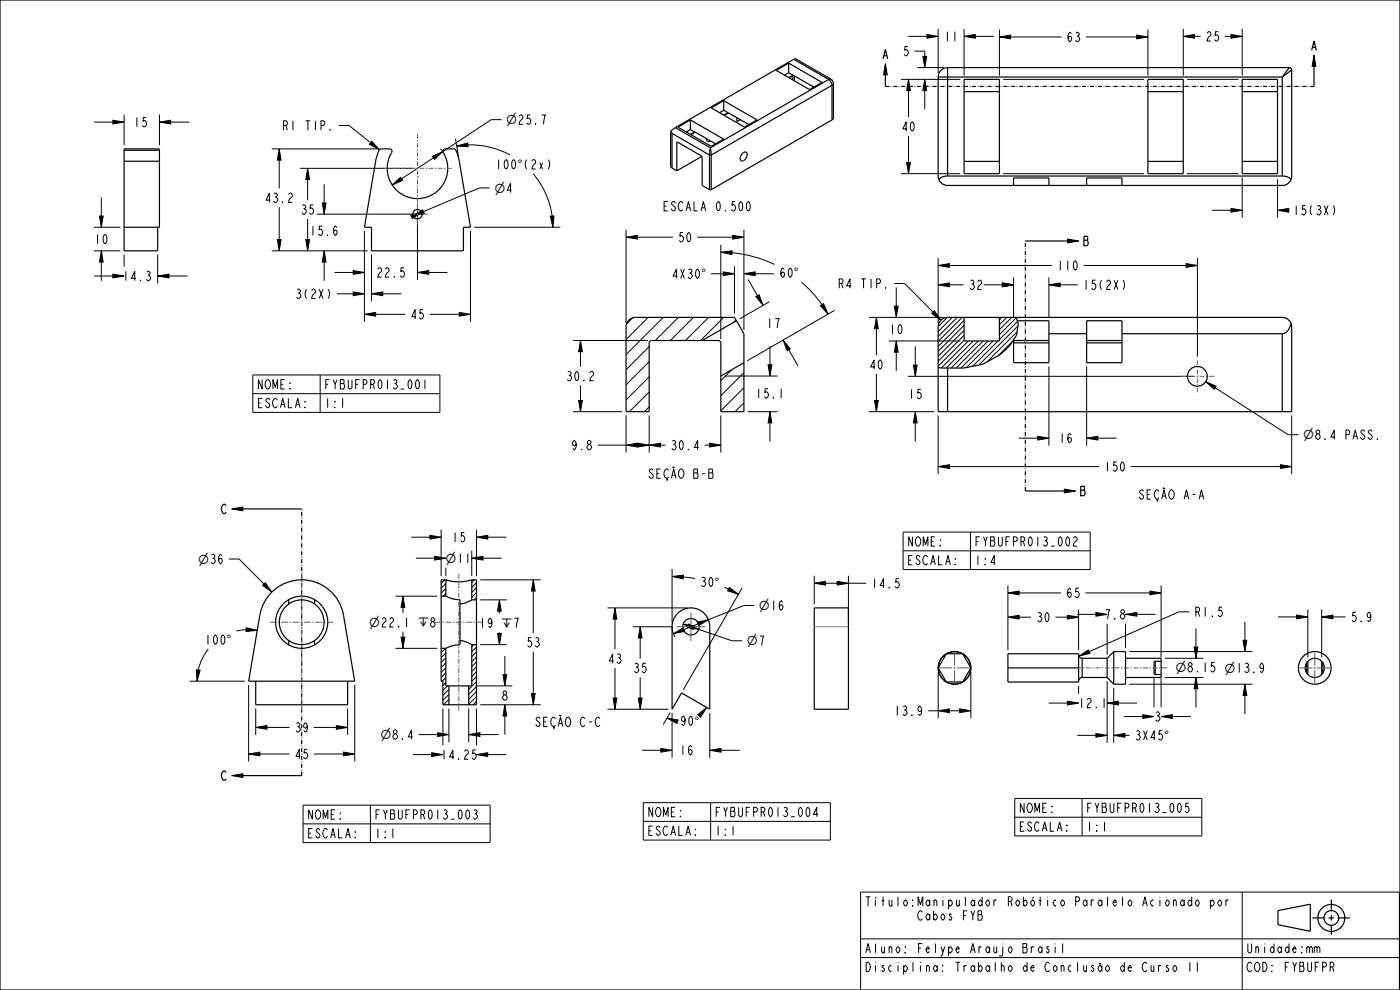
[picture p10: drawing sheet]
<svg xmlns="http://www.w3.org/2000/svg" width="594mm" height="420mm" viewBox="0 0 594 420" stroke-linecap="round" stroke-linejoin="round" font-family="sans-serif">
<g fill="none" stroke="#000" stroke-width=".42">
<path d="M385.3 15.4h8M393.3 14.6l4.7 .8-4.7 .8zM398 12.3v18.8M409 15.4l4.8-.8v1.6zM409 12.3v19.8M413.8 15.4h7.9M424 15.7l4.8-.8v1.6zM424 12.5v19.6M428.8 15.7h21.6M460.7 15.7h21.6M482.3 14.9l4.7 .8-4.7 .8zM487 12.5v19.6"/>
<path d="M502 15.4l4.8-.8v1.6zM502 12.3v19.8M506.8 15.4h2.6M519.7 15.4h2.6M522.3 14.6l4.7 .8-4.7 .8zM527 12.3v19.8M375.7 27l.7 4.7h-1.5zM382.3 33.7h25.2M385.5 33.7l.8 4.7h-1.6zM385.5 38.4v11.3M388 21.7h4.4v2.2M389.2 28.7h11.3"/>
<path d="M391.6 23.9h1.6l-.8 4.8zM392.4 33.7l.8 4.7h-1.6zM392.4 38.4v8M425.6 33.7h59.9M503.6 33.7h21.9M557.5 23.4l.8 4.7h-1.6zM39.9 51.8h8M47.9 51l4.7 .8-4.7 .8zM52.6 48.6v13M67.6 51.8l4.8-.8v1.6zM67.6 48.6v13M72.4 51.8h7.9"/>
<path d="M143.7 53.2h4.4l9.2 7.4M157.7 59.9l3.3 3.6-4.2-2.3zM193.2 58.8l1.4 8M212.8 50.8h-4.4l-20.5 13.5M385.5 57.6v11.3M115.3 63.2h44.9M118.5 63.2l.8 4.7h-1.6zM118.5 67.9v12M127.4 71.4h48.1M130.5 71.4l.8 4.8h-1.6zM130.5 76.2v8.7M137.5 78.2v7.9"/>
<path d="M166.4 78.5l3.5-3.3 .9 1.3zM183.4 66.3l4.5-2-3.6 3.3zM183.9 67l-13.5 8.9M186.9 63.1l1.2 1.6M193.8 61.9l4.6-1.2 .2 1.6zM198.5 61.5a35 35 0 0 1 17.9 4.2M207.8 79.7h-4.4l-23.7 10.1M226.2 73.7a35 35 0 0 1 8.1 18M382.3 73.7h25.2M384.7 68.9h1.6l-.8 4.8zM425.6 73.7h59.9M503.6 73.7h21.9"/>
<path d="M527 75.3v17.1M542 76v16.4M39.8 96.4h11.3M42.2 91.6h1.6l-.8 4.8zM43 83.7v7.9M118.5 87.9v13.7M130.5 92.9v8.7M134.4 90.9h41.1M136.7 86.1h1.6l-.8 4.8zM154.6 98v38.5M174.3 91.2l4.7-1.1-4.1 2.6zM175.1 90.9l.4 1.2 .7 .5"/>
<path d="M175.3 91.6l4.1-2.5 .6 1.4zM177.1 87.5v31.3M199.6 98v38.5M201.2 96.4h36.6M217 80.7h-1.8l1.4-3v4M233.5 91.7l1.6-.1-.5 4.8zM265.6 97.5v39.6M310.9 99.8l4.7 .8-4.7 .8zM315.6 97.5v42.5M514.3 89.2h8M522.3 88.4l4.7 .8-4.7 .8zM542 89.2l4.8-.8v1.6z"/>
<path d="M39.8 106.4h11.3M39.9 117.1h8M43 106.4l.8 4.8h-1.6zM43 111.2v7.9M47.9 116.3l4.7 .8-4.7 .8zM52.6 108v5.1M66.9 117.1l4.8-.8v1.6zM66.9 108v12.3M71.7 117.1h7.9M115.3 106.4h40.7M117.7 101.6h1.6l-.8 4.8zM129.7 101.6h1.6l-.8 4.8z"/>
<path d="M137.5 106.4l.8 4.8h-1.6zM137.5 111.2v7.9M141.9 115.6h8M149.9 114.8l4.7 .8-4.7 .8zM157.6 108v19.8M177.1 115.6l4.8-.8v1.6zM181.9 115.6h7.9M265.6 100.6l4.8-.8v1.6zM270.4 100.6h15.1M295.8 100.6h15.1M301.7 116.1h5.2M305.8 107l4.8-.6v1.6z"/>
<path d="M305.8 103.8v40.1M306.9 115.4l4.7 .7-4.7 .8zM310.6 107.2l9.2 1.7 8.7 3.3M311.6 113v20.1M315.6 116.1l4.8-.7v1.5zM317.4 118.5l4 6.9M320.4 116.1h7.9M340.1 119.7l4.2 4.1 4.5 5.5M398 112.6l4.8-.8v1.6zM398 109.5v27.6M402.8 112.6h43.5M430 117.7v16.8"/>
<path d="M445 117.7v16.8M453 101.4l4.7 .8-4.7 .8zM459.8 112.6h43.5M503.3 111.8l4.7 .8-4.7 .8zM508 109.5v41.8M143 124.6h6.9M149.9 123.8l4.7 .8-4.7 .8zM154.6 133.3l4.8-.7v1.5zM157.6 124.6l4.8-.8v1.6zM159.4 133.3h12.6M162.4 124.6h7.9M182.3 133.3h12.6"/>
<path d="M194.9 132.6l4.7 .7-4.7 .8zM268.4 134.8l-2.6 2.6M275 134.7l-9.4 9.3M281.4 134.7l-15.8 15.7M287.8 134.7l-9.8 9.8M294.2 134.7l-9.8 9.8M300.6 134.7l-9.8 9.8M307 134.7l-9.8 9.8M312.3 135.8l-.9 .9M320.7 125.8l1.4-.8 1.7 4.5zM326.5 128l-12.7 7.3M348.1 129.7l1.3-.9 1.9 4.5z"/>
<path d="M354.1 131.7l-37.1 21.4M368.7 134.7h31.8M371.8 134.7l.8 4.7h-1.6zM371.8 139.4v11.3M379.5 129.9h1.6l-.8 4.8zM379.5 120.3h4.4l12 12.1M380.3 122v7.9M395.3 133l1.1-1.1 2.8 3.9zM398 120.8l4.8-.7v1.5zM401.9 134.7l-3.9 3.8M402.8 120.8h6.1M404 134.7l-6 6"/>
<path d="M406.1 134.7l-8.1 8.1M408.2 134.7l-10.2 10.2M409 136l-11 11M409 138.1l-11 11M417.3 120.8h8M425 134.7l-1 1M425.3 120.1l4.7 .7-4.7 .8zM427.1 134.7l-3.1 3.1M429.2 134.7l-5.2 5.2M431.2 134.8l-7.2 7.2M431.7 136.4l-7.7 7.7M431.9 138.3l-16.5 16.5"/>
<path d="M445 120.8l4.8-.7v1.5zM449.8 120.8h7.5M107.3 159.1h79.3v15.9h-79.3zM135.8 159.1v15.9M243.1 144.5h31.7M246.3 144.5l.8 4.7h-1.6zM246.3 149.2v6.4M275.4 147l-9.8 9.8M275.4 153.5l-9.8 9.8M275.4 159.9l-9.8 9.8M307.4 159.5h22.4M310.4 156.9l-4.6 4.6"/>
<path d="M315.6 158.1l-9.8 9.8M325.9 154.8h1.6l-.8 4.7zM326.7 146.8v8M332.3 144.3l3 3.7-1.3 .8zM334.6 148.4l4 6.9M371.8 158.6v11.3M377.1 144.7h30.4M380.3 144.7l.8 4.7h-1.6zM380.3 149.4v8M385.2 159.7h121.3M387.5 154.9h1.6l-.8 4.8zM388.3 147v7.9"/>
<path d="M409 140.2l-11 11M409 142.3l-11 11M409 144.4l-11 11M410.8 144.7l-11.4 11.4M412.9 144.7l-11.4 11.4M415 144.7l-11.4 11.4M417.1 144.7l-11.4 11.4M419.2 144.7l-11.4 11.4M421.3 144.7l-11.2 11.2M423.4 144.7l-10.7 10.7M429.6 144.8l-6.2 6.2M431.5 140.8l-12.8 12.8"/>
<path d="M445 155.5v33.6M461 155.5v33.6M107.3 167h79.3M243.1 174.7h20.9M245.5 169.9h1.6l-.8 4.8zM246.3 163.5v6.4M265.6 176.2v15.8M275.4 166.3l-8.4 8.4M275.4 172.7l-2 2M275.4 176.2v15.8M305.8 176.2v15.8M315.6 164.5l-9.8 9.8"/>
<path d="M315.6 170.9l-3.7 3.8M317.2 174.7h12.6M326.7 174.7l.8 4.7h-1.6zM326.7 179.4v8M368.7 174.7h27.8M371 169.9h1.6l-.8 4.8zM388.3 174.7l.8 4.7h-1.6zM388.3 179.4v8M398 176.2v24.9M511.6 161.9l4.4 1.9-.9 1.4zM515.6 164.5l30.9 19.9h4.4M548 176.2v24.9"/>
<path d="M253.6 188.8h12M265.6 188.8l4.8-.8v1.6zM270.4 188.8h.3M270.7 188l4.7 .8-4.7 .8zM275.4 188.8l4.8-.8v1.6zM280.2 188.8h2.1M299 188.8h2.1M301.1 188l4.7 .8-4.7 .8zM398 197.9l4.8-.7v1.5zM402.8 197.9h63.5M432.3 185.9h8M440.3 185.1l4.7 .8-4.7 .8z"/>
<path d="M461 185.9l4.8-.8v1.6zM465.8 185.9h7.9M479.8 197.9h63.5M543.3 197.2l4.7 .7-4.7 .8zM98.3 215.9l4.8-.8v1.6zM451.6 207.5l4.8 .8-4.8 .8zM97.1 237.2h4.4l10.5 10.6M174.5 227.9h7.9M176.5 236.8h7.9M182.4 227.1l4.8 .8-4.8 .8zM184.4 236l4.8 .8-4.8 .8zM187.2 224.7v19.7"/>
<path d="M200.2 236.8l4.7-.8v1.6zM200.2 233.6v10.8M202.2 227.9l4.7-.8v1.6zM202.2 224.7v19.7M204.9 236.8h8M206.9 227.9h8M383.2 225.7h79.3v15.9h-79.3zM383.2 233.7h79.3M411.7 225.7v15.9M111.4 248.4l1.2-1.2 2.7 4zM167.8 252.9h17.8M171 252.9l.8 4.8h-1.6z"/>
<path d="M171 257.7v2.4M188.7 246l-1.5 1.5M189.2 247.6l-2 2M189.2 249.7l-2 2M189.2 251.8l-1.2 1.1M189.2 240.8v3.6M201.3 246l-1.1 1.1M202.2 247.2l-2 2M202.2 249.3l-2 2M202.2 251.4l-2 2M202.2 253.5l-1 1M203.8 254.5h11.3"/>
<path d="M203.8 246h25.6M211.9 254.5l.8 4.8h-1.6zM211.9 259.3v1M226.3 246l.8 4.8h-1.6zM226.3 250.8v17.7M257.8 257.9h33.8M260.9 257.9l.8 4.8h-1.6zM285.1 244.6l4.8-.6v1.6zM285.1 241.4v22.9M289.9 244.8l5 .6M307.4 249.2l1.7 .7M309.4 249.2l3.9 2.9-4.6-1.5z"/>
<path d="M314.9 249.4l-25 43.2M320 256.9h-4.4l-15 6M345.5 247.4l4.7-.8v1.6zM345.5 244.3v12M350.2 247.4h5M355.2 246.6l4.8 .8-4.8 .8zM360 244.3v20M360 247.4h7.5M427.6 251.5l4.8-.8v1.6zM427.6 248.4v27.4M432.4 251.5h17.8M457.6 258.7v17.1"/>
<path d="M460.5 251.5h27.4M465 259.8l4.7 .8-4.7 .8zM487.9 250.7l4.7 .8-4.7 .8zM492.6 248.4v30.5M504.6 259.6h-4.4l-38.1 16.8M554.9 258.6v20.3M560.8 258.6v20.3M88.4 275.3a21.9 21.9 0 0 0-4.3 9M104.4 267.1l-4.1 .6M104.5 266.3l4.7 1.1-4.8 .5zM167.8 275.1h17.8M170.2 270.3h1.6l-.8 4.8z"/>
<path d="M171 268v2.3M189 275.1l-1.8 1.8M189.2 277l-2 2M189.2 279.1l-2 2M201.1 273.5l-.9 .9M202.2 274.5l-2 2M202.2 276.6l-2 2M202.2 278.7l-2 2M203.8 273.5h11.3M211.1 268.7h1.6l-.8 4.8zM211.9 268.2v.5M214.2 278.3v7.9"/>
<path d="M226.3 276.5v17.7M260.9 262.7v12.7M268.4 265.9h17.1M271.6 265.9l.8 4.8h-1.6zM271.6 270.7v8.7M285.1 265.9l.5 2.6 .8 1.8M285.7 268.9l4.1-2.5 .6 1.4zM289.8 264.8l4.8 .7-.5 1.6zM292.2 264.7l4.3 2.3-4.8-.8zM295.9 264l4.7-1.1-4.2 2.5zM296.2 264.7l-6.1 2.4M296.5 267l14.1 4.8h4.3"/>
<path d="M322.4 269.9h1.6l-.8 3.9M427.6 261.8l4.8-.8v1.6zM432.4 261.8h5.1M447.8 261.8h5.1M452.9 261l4.7 .8-4.7 .8zM457 260.6h8M457.8 278.4l4-2.7 .6 1.5zM469.7 264.6v13.1M477.5 260.6l4.8-.8v1.6zM477.5 264.6v10.2M479.1 276.4h52.3M482.3 260.6h7.9"/>
<path d="M494.2 279.3h16.4M506.6 274.5h1.6l-.8 4.8zM507.4 266.6v7.9M527.4 271.7h1.6l-.8 4.7zM528.2 263.7v8M542.2 261.7h7.9M550.1 260.9l4.8 .8-4.8 .8zM560.8 261.7l4.7-.8v1.6zM565.5 261.7h5.4M80.4 289h23.5M83.3 284.2l1.6 .1-1.3 4.7zM105.5 290.6v32.5"/>
<path d="M150.5 290.6v32.5M189.2 281.2l-2 2M189.2 283.3l-2 2M189.2 285.4l-2 2M189.2 287.5l-1.5 1.5M189.2 289.6l-1.3 1.2M189.9 291l-2 1.9M190.5 292.5l-2.6 2.5M190.5 294.6l-2.6 2.5M190.5 296.7l-2.3 2.3M190.5 298.8l-.2 .2M201.8 291h15.6"/>
<path d="M202.2 280.8l-2 2M202.2 282.9l-2 2M202.2 285l-2 2M202.2 287.1l-2 2M202.2 289.2l-3.3 3.3M202.2 291.3l-3.3 3.3M202.2 293.4l-3.3 3.3M202.2 295.5l-3.3 3.3M202.2 297.6l-1.4 1.4M203.8 299h25.6M213.4 286.2h1.6l-.8 4.8zM214.2 299l.8 4.8h-1.6z"/>
<path d="M225.5 294.2h1.6l-.8 4.8zM260.1 296.1h1.6l-.8 4.8zM260.9 283.4v12.7M270.8 296.1h1.6l-.8 4.8zM271.6 287.4v8.7M398.1 284.9v19.8M411.9 284.9v19.8M444.9 298.3h8M452.9 297.5l4.7 .8-4.7 .8zM457.6 290.9v3.4M469.7 298.3l4.8-.8v1.6zM469.7 289v26.1"/>
<path d="M472.5 291.8v23.3M474.5 298.3h7.9M479.1 290.3h52.3M489.6 287.1v12.9M492.6 287.8v12.2M494.2 287.4h16.4M507.4 287.4l.8 4.8h-1.6zM507.4 292.2v7.9M528.2 290.3l.8 4.7h-1.6zM528.2 295v8M105.5 319.9l4.8-.8v1.6zM108.5 308.6l4.8-.8v1.6z"/>
<path d="M108.5 300.6v11.2M110.3 319.9h12.5M113.3 308.6h9.5M133.2 319.9h12.5M133.2 308.6h9.5M142.7 307.8l4.8 .8-4.8 .8zM145.7 319.1l4.8 .8-4.8 .8zM147.5 300.6v11.2M177.6 311.6h8.1M183.2 319.3l4.7 .8-4.7 .8zM185.7 310.9l4.8 .7-4.8 .8zM187.9 300.6v15.6"/>
<path d="M190.5 300.6v14.2M198.9 311.6l4.7-.7v1.5zM198.9 300.6v14.2M202.2 300.6v15.6M203.6 311.6h8M214.2 303.8v7.9M257.8 300.9h25.8M272.4 318.3h8M280.4 317.5l4.7 .8-4.7 .8zM283 304.6l4.7 .8-.5 1.5zM284.4 302.3l-3 5.1M285.1 302.5v19"/>
<path d="M296.1 303.2l3.7-3.1-2.5 4.1zM301.1 318.3l4.8-.8v1.6zM301.1 302.5v19M305.9 318.3h7.9M393.8 301.5h4.3M398.1 301.5l4.7-.8v1.6zM402.8 301.5h4.4M407.2 300.7l4.7 .8-4.7 .8zM457 312h8M465 311.2l4.7 .8-4.7 .8zM472.5 312l4.8-.8v1.6zM476.9 304h8"/>
<path d="M477.3 312h1.9M484.9 303.2l4.7 .8-4.7 .8zM492.6 304l4.8-.8v1.6zM497.4 304h7.9M98.3 329l4.8-.7v1.5zM175.2 320.1h8M202.2 320.1l4.7-.8v1.6zM206.9 320.1h8M430.5 338.8h79.4v15.8h-79.4zM459.1 338.8v15.8M128.6 341.6h79.4v15.9h-79.4zM128.6 349.5h79.4"/>
<path d="M157.2 341.6v15.9M272.9 340.5h79.4v15.9h-79.4zM272.9 348.5h79.4M301.5 340.5v15.9M430.5 346.7h79.4M527.1 378.5v41.5M365.1 398.3h228.6M520.1 381.8v2.6M521.1 382.1l-.6-.3-.4 .6M365.1 406.2h228.6M508 408.2v4M365.1 420v-41.5h228.6v41.5"/>
</g>
<g fill="#000">
<path d="M393.3 14.6l4.7 .8-4.7 .8zM409 15.4l4.8-.8v1.6zM424 15.7l4.8-.8v1.6zM482.3 14.9l4.7 .8-4.7 .8zM502 15.4l4.8-.8v1.6zM522.3 14.6l4.7 .8-4.7 .8zM375.7 27l.7 4.7h-1.5zM385.5 33.7l.8 4.7h-1.6zM391.6 23.9h1.6l-.8 4.8zM392.4 33.7l.8 4.7h-1.6zM557.5 23.4l.8 4.7h-1.6zM47.9 51l4.7 .8-4.7 .8z"/>
<path d="M67.6 51.8l4.8-.8v1.6zM118.5 63.2l.8 4.7h-1.6zM130.5 71.4l.8 4.8h-1.6zM157.7 59.9l3.3 3.6-4.2-2.3zM166.4 78.5l3.5-3.3 .9 1.3zM183.4 66.3l4.5-2-3.6 3.3zM193.8 61.9l4.6-1.2 .2 1.6zM384.7 68.9h1.6l-.8 4.8zM42.2 91.6h1.6l-.8 4.8zM136.7 86.1h1.6l-.8 4.8zM175.3 91.6l4.1-2.5 .6 1.4zM174.3 91.2l4.7-1.1-4.1 2.6z"/>
<path d="M233.5 91.7l1.6-.1-.5 4.8zM522.3 88.4l4.7 .8-4.7 .8zM542 89.2l4.8-.8v1.6zM43 106.4l.8 4.8h-1.6zM47.9 116.3l4.7 .8-4.7 .8zM66.9 117.1l4.8-.8v1.6zM117.7 101.6h1.6l-.8 4.8zM129.7 101.6h1.6l-.8 4.8zM137.5 106.4l.8 4.8h-1.6zM149.9 114.8l4.7 .8-4.7 .8zM177.1 115.6l4.8-.8v1.6zM265.6 100.6l4.8-.8v1.6z"/>
<path d="M305.8 107l4.8-.6v1.6zM306.9 115.4l4.7 .7-4.7 .8zM315.6 116.1l4.8-.7v1.5zM310.9 99.8l4.7 .8-4.7 .8zM398 112.6l4.8-.8v1.6zM453 101.4l4.7 .8-4.7 .8zM503.3 111.8l4.7 .8-4.7 .8zM149.9 123.8l4.7 .8-4.7 .8zM154.6 133.3l4.8-.7v1.5zM157.6 124.6l4.8-.8v1.6zM194.9 132.6l4.7 .7-4.7 .8zM320.7 125.8l1.4-.8 1.7 4.5z"/>
<path d="M348.1 129.7l1.3-.9 1.9 4.5zM371.8 134.7l.8 4.7h-1.6zM379.5 129.9h1.6l-.8 4.8zM398 120.8l4.8-.7v1.5zM395.3 133l1.1-1.1 2.8 3.9zM425.3 120.1l4.7 .7-4.7 .8zM445 120.8l4.8-.7v1.5zM246.3 144.5l.8 4.7h-1.6zM325.9 154.8h1.6l-.8 4.7zM332.3 144.3l3 3.7-1.3 .8zM380.3 144.7l.8 4.7h-1.6zM387.5 154.9h1.6l-.8 4.8z"/>
<path d="M245.5 169.9h1.6l-.8 4.8zM326.7 174.7l.8 4.7h-1.6zM371 169.9h1.6l-.8 4.8zM388.3 174.7l.8 4.7h-1.6zM511.6 161.9l4.4 1.9-.9 1.4zM265.6 188.8l4.8-.8v1.6zM275.4 188.8l4.8-.8v1.6zM270.7 188l4.7 .8-4.7 .8zM301.1 188l4.7 .8-4.7 .8zM398 197.9l4.8-.7v1.5zM440.3 185.1l4.7 .8-4.7 .8zM461 185.9l4.8-.8v1.6z"/>
<path d="M543.3 197.2l4.7 .7-4.7 .8zM98.3 215.9l4.8-.8v1.6zM451.6 207.5l4.8 .8-4.8 .8zM182.4 227.1l4.8 .8-4.8 .8zM184.4 236l4.8 .8-4.8 .8zM200.2 236.8l4.7-.8v1.6zM202.2 227.9l4.7-.8v1.6zM111.4 248.4l1.2-1.2 2.7 4zM171 252.9l.8 4.8h-1.6zM211.9 254.5l.8 4.8h-1.6zM226.3 246l.8 4.8h-1.6zM260.9 257.9l.8 4.8h-1.6z"/>
<path d="M285.1 244.6l4.8-.6v1.6zM309.4 249.2l3.9 2.9-4.6-1.5zM345.5 247.4l4.7-.8v1.6zM355.2 246.6l4.8 .8-4.8 .8zM427.6 251.5l4.8-.8v1.6zM487.9 250.7l4.7 .8-4.7 .8zM104.5 266.3l4.7 1.1-4.8 .5zM170.2 270.3h1.6l-.8 4.8zM211.1 268.7h1.6l-.8 4.8zM271.6 265.9l.8 4.8h-1.6zM285.7 268.9l4.1-2.5 .6 1.4zM289.8 264.8l4.8 .7-.5 1.6z"/>
<path d="M292.2 264.7l4.3 2.3-4.8-.8zM295.9 264l4.7-1.1-4.2 2.5zM427.6 261.8l4.8-.8v1.6zM452.9 261l4.7 .8-4.7 .8zM457.8 278.4l4-2.7 .6 1.5zM465 259.8l4.7 .8-4.7 .8zM477.5 260.6l4.8-.8v1.6zM506.6 274.5h1.6l-.8 4.8zM527.4 271.7h1.6l-.8 4.7zM550.1 260.9l4.8 .8-4.8 .8zM560.8 261.7l4.7-.8v1.6zM83.3 284.2l1.6 .1-1.3 4.7z"/>
<path d="M214.2 299l.8 4.8h-1.6zM213.4 286.2h1.6l-.8 4.8zM225.5 294.2h1.6l-.8 4.8zM452.9 297.5l4.7 .8-4.7 .8zM469.7 298.3l4.8-.8v1.6zM507.4 287.4l.8 4.8h-1.6zM528.2 290.3l.8 4.7h-1.6zM105.5 319.9l4.8-.8v1.6zM108.5 308.6l4.8-.8v1.6zM142.7 307.8l4.8 .8-4.8 .8zM145.7 319.1l4.8 .8-4.8 .8zM185.7 310.9l4.8 .7-4.8 .8z"/>
<path d="M198.9 311.6l4.7-.7v1.5zM260.1 296.1h1.6l-.8 4.8zM270.8 296.1h1.6l-.8 4.8zM283 304.6l4.7 .8-.5 1.5zM280.4 317.5l4.7 .8-4.7 .8zM296.1 303.2l3.7-3.1-2.5 4.1zM301.1 318.3l4.8-.8v1.6zM398.1 301.5l4.7-.8v1.6zM407.2 300.7l4.7 .8-4.7 .8zM465 311.2l4.7 .8-4.7 .8zM472.5 312l4.8-.8v1.6zM484.9 303.2l4.7 .8-4.7 .8z"/>
<path d="M492.6 304l4.8-.8v1.6zM98.3 329l4.8-.7v1.5zM183.2 319.3l4.7 .8-4.7 .8zM202.2 320.1l4.7-.8v1.6z"/>
</g>
<g fill="none" stroke="#000" stroke-width=".51">
<path d="M0 0h594v420h-594zM329.3 29.8l5.3-3 14.2 8.1-5.3 3.1zM334.6 30.9l-1.7 1M334.6 26.8v4.1M334.6 30.9l1.9 1M336.3 32.2l-1.5 .8M336.3 32.2v1.7M336.5 31.9l8.8 5.1M336.5 31.9l-1.8 1M336.5 31.9l-.2 .3M336.5 31.9h.1M336.8 25.2l.7-.3 15.1 8.7"/>
<path d="M336.8 25.2l-50.3 28.9M336.8 25.2l14.8 8.5M337 32.2v2.1M351.6 33.7l1 1.1 .4 1.4M351.6 33.7l-50.2 29M352.6 33.6l.8 .9 .2 .9M352.6 33.6l-1 .1M353 36.2l-51.3 29.6M353 36.2v14.7M353.6 35.4v14.7l-.6 .8M353.6 35.4l-.6 .8M374.7 25l1-4 .9 4"/>
<path d="M375.1 23.7h1.1M375.7 31.7v5M398 32.7h146M402 28.7a4 4 0 0 0-4 4M402 28.7v46M402 28.7h145M409 33.7h15v40h-15zM409 38.9h15M487 33.7h15v40h-15zM487 38.9h15M527 33.7h15v40h-15zM527 38.9h15"/>
<path d="M544 32.7v42M547 28.7l.7 .3 .3 .7M547 28.7h.1M547 28.7l-3 4M548 29.7v45a4 4 0 0 1-4 4h-142a4 4 0 0 1-4-4v-42M548 29.7l-4 3M548 29.7h.1M556.5 21.4l1-4 1 4M556.9 20.1h1.2M557.5 28.1v8.6M284.7 55.6l-.2 14.9 .6 .8M284.7 55.6l.4 1"/>
<path d="M285.1 56.6v14.7M285.1 56.6l15.9 9.2M286.5 54.1l-1.8 1.5M286.5 54.1l14.9 8.6M287.6 53.9l5.3-3 14.2 8.1-5.4 3.1zM292.9 50.9v4.1M292.9 55l1.8 1M292.9 55l-1.8 1M294.7 56l.3 .1M294.7 56l-1.7 1M295 56.1l8.6 4.9M295 56.1l-1.9 1"/>
<path d="M299.8 58.9v.1a.94 .94 0 0 0 .5 1 .94 .94 0 0 0 1.2-.2M301.7 45.8l5.4-3.1 14.1 8.2-5.3 3zM307.1 42.7v4.1M307.1 46.8l-1.8 1M307.1 46.8l1.8 1.1M308.9 47.9h.2M308.9 47.9l-1.8 1M309.1 47.9l-1.8 1.1M309.1 47.9l8.6 5M312.6 49.9v1.7l1.5-.8M353 50.9l-51.3 29.6M52.6 68.4v-5.2h15v5.2"/>
<path d="M52.6 63.7h15M159.4 68.4l.3-1.4a6.4 6.4 0 0 1 1.8-3.8h3.8a1 1 0 0 1 .9 1.5 12.9 12.9 0 0 0 11.3 19.6 12.9 12.9 0 0 0 10.4-20.1l.8-1h4.1a9.3 9.3 0 0 1 2.1 5.2M285.1 71.3l2.1 1.2M287.2 60.5v12M287.5 60.3l-.3 .2M287.5 60.3l10.3 6.1 .1 12.3 3.1 1.8M297.8 66.3l-10.6 6.2M301 65.8h.7M301 65.8v14.7M301.4 62.7l.3 3.1M301.4 62.7l-.4 3.1M301.7 65.8v14.7"/>
<path d="M315 65.1l.8-.6a1.12 1.12 0 0 1 1.3 .6 1.12 1.12 0 0 1-.3 1.3l-.7 1.2-.9 .6a1.12 1.12 0 0 1-1.2-.5 1.12 1.12 0 0 1 .2-1.4zM402 74.7a4.6 4.6 0 0 0-3.7 1.4M402 74.7h142M409 68.5h15M430 78.7v-3.2h15v3.2M461 78.7v-3.2h15v3.2M487 68.5h15M527 68.5h15M544 74.7a4.6 4.6 0 0 1 3.8 1.4M52.6 96.4v10h14.3v-10M154.6 96.4h3v10h39v-10h3M301 80.5h.7"/>
<path d="M435 102.2h18M459.9 100.2h1.4l.2 .4-.2 1.3 .4 .7v1l-.4 .6h-1.4zM459.9 101.9h1.4M266.8 135.8l1.3-.8 1.5-.3h42l4 6.9v33.1h-9.8v-29.2l-.3-.8-.7-.2h-28.4l-.7 .2-.3 .8v29.2h-9.8v-36l.3-1.6zM312.5 136.1l-14.6 8.4M399.2 135.8l1.3-.8 1.5-.3h142a4 4 0 0 1 4 4v36h-150v-36l.4-1.6zM409 134.7v10h15v-10M431.2 134.7h.1M431.2 134.7l.9 2.7-.8 4.8-2.9 4.5-4 3.8-7.4 4-8.1 1.6-10.9-.2M431.6 136.1h13.4v17.8h-15v-9.8M461 136.1h15v17.8h-15zM547.8 137.2a4.7 4.7 0 0 1-3.8 4.4"/>
<path d="M315.6 153.9l-9.8 5.6M402 156.1v18.6M430 145.5h15M430 144.5h15M445 141.6h16M461 145.5h15M461 144.5h15M476 141.6h68M544 141.6v33.1M95.9 214.6l-.6-.7a2.11 2.11 0 0 0-1.4 2 2.11 2.11 0 0 0 1.4 2l.6-.7M103.1 215.9h24.9M435 208.3h16.6"/>
<path d="M458.5 206.3h1.4l.2 .4-.2 1.3 .4 .6v1l-.4 .7h-1.4zM458.5 208h1.4M187.2 252.9h2M189.2 246a18 18 0 0 0 11 0M189.2 252.9l3.2 1.2 2.8 .3M189.2 246h-2v43h.7v10h14.3v-53h-2M189.2 246v6.9M200.2 254.5l-2.6 1.2-2.4 .5M200.2 246v8.5M200.2 254.5h2M345.5 257.9v43h14.5v-35M187.2 275.1h2"/>
<path d="M195.2 271.8l2.4 .5 2.6 1.2M195.2 273.6l-2.8 .3-3.2 1.2M200.2 273.5v17.5h-11v-15.9M200.2 273.5h2M287.5 260.2a8 8 0 0 1 8.7-1.7 8 8 0 0 1 4.9 7.4v35l-12-6.9-4 6.9v-35l.7-3.1zM401.5 277.4a6.9 6.9 0 0 0-3.4 5.8M401.5 277.4a6.9 6.9 0 0 0-3.4 5.9M401.5 277.3h7M401.5 277.3l-3.4 6M401.5 277.3a6.9 6.9 0 0 1 6.9 0M401.7 277.3a6.9 6.9 0 0 1 6.6 0M408.5 277.3l3.4 6"/>
<path d="M408.5 277.4a6.9 6.9 0 0 1 3.4 5.9M408.5 277.4a6.9 6.9 0 0 1 3.4 5.8M427.6 277.3h30v12h-30zM457.6 277.8l.3 .9 1.2 .6v8.1l-1.2 .6-.3 .9M472.5 276.4h5v13.9h-5zM472.5 276.5l-2.8 2.8v8.1l2.8 2.8M492.6 279.3v8.1M105.5 289h45M108.5 289v10h39v-10M190.5 291v8M198.9 291v8M398.1 283.3a6.9 6.9 0 0 0 3.4 6"/>
<path d="M398.1 283.3l3.4 6M398.1 283.4a6.9 6.9 0 0 0 3.4 5.8M401.5 289.3h7M401.5 289.4a6.9 6.9 0 0 0 6.9 0M401.7 289.4a6.9 6.9 0 0 0 6.6 0M411.9 283.4a6.9 6.9 0 0 1-3.4 5.8M411.9 283.3a6.9 6.9 0 0 1-3.4 6M411.9 283.3l-3.4 6M427.6 283.3h30M490.1 280.5l-.5 .7v4.4l.5 .6M490.1 286.2h2.5M490.1 280.5h2.5"/>
<path d="M490.1 280.5v5.7M554.4 281.2v4.3M554.9 280.5v5.7M560.8 280.5v5.7M561.3 281.2v4.3M95.9 327.7l-.6-.6a2.11 2.11 0 0 0-1.4 1.9 2.11 2.11 0 0 0 1.4 2l.6-.6M103.1 329h24.9M542.2 386.3l13.7-2.7v11.5l-13.7-2.8zM556.8 389.4h5.5M563.7 389.4h2.3M564.9 381.7v5M564.9 388.2v2.4"/>
<path d="M564.9 392.3v4.3M567.5 389.4h5.2"/>
<circle cx="508" cy="159.7" r="4.2"/>
<circle cx="128" cy="264" r="11.1"/>
<circle cx="293.1" cy="265.9" r="3.5"/>
<circle cx="557.8" cy="283.3" r="6.9"/>
<circle cx="557.8" cy="283.3" r="4.1"/>
<circle cx="564.9" cy="389.4" r="5.7"/>
<circle cx="564.9" cy="389.4" r="3.1"/>
</g>
<path d="M375.7 36.7h181.8M435 208.3v-106.1M128 329v-113.1" fill="none" stroke="#000" stroke-width=".51" stroke-dasharray="1.7 .5 .2 .3 .2 .5" stroke-linecap="butt"/>
<path d="M345.5 265.9h14.5" fill="none" stroke="#7d828c" stroke-width=".42"/>
<!-- layer: 02___PRT_ALL_AXES -->
<g fill="none" stroke="#000" stroke-width=".51">
<path d="M52.6 68.4h15v28h-15zM159.4 68.4l-4.8 28M194.9 68.4l4.7 28M122.5 254.4v1.8M133.5 254.4v1.8M195.2 254.4v19.2M345.5 257.9h14.5v8M122.5 271.8v1.8M133.5 271.8v1.8M459.1 279.3h10.6M477.5 279.3h15.1M105.5 289l4.8-28a18 18 0 0 1 17.7-15 18 18 0 0 1 17.7 15l4.8 28"/>
<path d="M459.1 287.4h10.6M477.5 287.4h15.1"/>
<circle cx="177.1" cy="90.9" r="2"/>
<circle cx="128" cy="264" r="9.5"/>
</g>
<g fill="none" stroke="#785055" stroke-width=".42">
<path d="M177.1 56.9v1.9M177.1 59.5v.6M162.6 71.4h2M165.2 71.4h.6M166.5 71.4h1.9M169.1 71.4h.6M170.3 71.4h2M172.9 71.4h.7M174.2 71.4h2M176.8 71.4h.6M177.1 75h.1M177.1 60.7v2"/>
<path d="M177.1 63.3v.7M177.1 64.6v2M177.1 67.2v.7M177.1 68.5v2M177.1 71.1v.6M177.1 72.4v1.9M177.1 75v.6M177.1 76.2v2M177.1 78.8v.7M178.1 71.4h1.9M180.7 71.4h.6M182 71.4h1.9"/>
<path d="M184.6 71.4h.6M185.8 71.4h2M188.4 71.4h.7M189.7 71.4h2M172.6 90.9h3.6M176.8 90.9h.6M177.1 80.1v2M177.1 82.7v.6M177.1 84v2M177.1 86.3v3.6M177.1 90.5v.7M177.1 91.8v3.6"/>
<path d="M178.1 90.9h3.6M501.3 159.7h1.9M503.9 159.7h.6M505.1 159.7h2M507.7 159.7h.7M508 152.9v2M508 155.5v.6M508 156.8v1.9M508 159.3v.7M509 159.7h1.9M511.6 159.7h.6M512.8 159.7h2"/>
<path d="M514.8 159.7h.1M508 160.6v1.9M508 163.2v.6M508 164.5v1.9M128 243.4v2.1M128 246.2v.6M128 247.4v2.1M128 250.2v.6M128 251.4v2.1M128 254.2v.6M128 255.4v2.1M128 258.2v.6"/>
<path d="M128 259.4v2.1M194.7 243.4v2.1M194.7 246.2v.6M194.7 247.4v2.1M194.7 250.2v.6M194.7 251.4v2.1M194.7 254.2v.6M194.7 255.4v2.1M194.7 258.2v.6M194.7 259.4v2.1M293.1 259.9v5M114.5 264h2.9"/>
<path d="M118.1 264h.6M119.3 264h2.9M122.9 264h.6M124.1 264h2.9M127.7 264h.6M128 262.2v.6M128 263.4v2.1M128 266.2v.6M128 267.4v2.1M128 270.2v.6M128 271.4v2.1M128 274.2v.6"/>
<path d="M128 275.4v2.1M128 278.2v.6M128 279.4v2.1M128.9 264h3M132.5 264h.6M133.8 264h2.9M137.3 264h.6M138.6 264h2.9M184.6 264h2.5M187.8 264h.6M189 264h2.5M192.1 264h.7"/>
<path d="M193.4 264h2.5M194.7 262.2v.6M194.7 263.4v2.1M194.7 266.2v.6M194.7 267.4v2.1M194.7 270.2v.6M194.7 271.4v2.1M194.7 274.2v.6M194.7 275.4v2.1M194.7 278.2v.6M194.7 279.4v2.1M196.5 264h.7"/>
<path d="M197.8 264h2.5M200.9 264h.7M202.2 264h2.5M287.1 265.9h5.1M292.8 265.9h.7M293.1 265.6v.6M293.1 266.8v5.1M294.1 265.9h5.1M405 276.7v5.7M557.8 276.7v5.7M128 282.2v.6M128 283.4v2.1"/>
<path d="M128 286.2v.6M128 287.4v2.1M128 290.2v.6M128 291.4v2.1M128 294.2v.6M128 295.4v2.1M128 298.2v.6M128 299.4v2.1M194.7 282.2v.6M194.7 283.4v2.1M194.7 286.2v.6M194.7 287.4v2.1"/>
<path d="M194.7 290.2v.6M194.7 291.4v2.1M194.7 294.2v.6M194.7 295.4v2.1M194.7 298.2v.6M194.7 299.4v2.1M398.4 283.3h5.6M404.7 283.3h.6M405 283v.7M405 284.3v5.7M405.9 283.3h5.7M456.6 283.3h2.1"/>
<path d="M459.4 283.3h.6M460.6 283.3h2.2M463.4 283.3h.7M464.7 283.3h2.1M467.5 283.3h.6M468.7 283.3h2.2M471.5 283.3h.7M472.8 283.3h2.1M475.6 283.3h.6M476.8 283.3h2.2M479.6 283.3h.7M480.9 283.3h2.1"/>
<path d="M483.7 283.3h.6M484.9 283.3h2.2M487.7 283.3h.7M489 283.3h2.1M491.8 283.3h.6M493 283.3h2.2M551.2 283.3h5.7M557.5 283.3h.7M557.8 283v.7M557.8 284.3v5.7M558.8 283.3h5.6"/>
</g>
<g font-size="5.5">
<text x="214.8" y="52.7">⌀25.7</text>
<text x="214.8" y="52.7">⌀</text>
<text x="219.5" y="71.7">°</text>
<text x="209.8" y="81.7">⌀</text>
<text x="297.5" y="118.1">°</text>
<text x="336.9" y="117.7">°</text>
<text x="552.9" y="186.4">⌀8.4 PASS.</text>
<text x="552.9" y="186.4">⌀</text>
<text x="84.1" y="239.1">⌀36</text>
<text x="84.1" y="239.1">⌀</text>
<text x="189" y="238.8">⌀11</text>
<text x="189" y="238.8">⌀</text>
<text x="303.2" y="248.9">°</text>
<text x="322" y="258.9">⌀16</text>
<text x="322" y="258.9">⌀</text>
<text x="156.7" y="266">⌀22.1 ↧8</text>
<text x="156.7" y="266">⌀</text>
<text x="177.3" y="266">↧</text>
<text x="212.7" y="266.2">↧</text>
<text x="96.2" y="273.4">°</text>
<text x="316.9" y="273.8">⌀</text>
<text x="498.7" y="285.1">⌀8.15 ⌀13.9</text>
<text x="498.7" y="285.1">⌀</text>
<text x="519.5" y="285.3">⌀</text>
<text x="294.6" y="307.8">°</text>
<text x="161.4" y="313.6">⌀8.4</text>
<text x="161.4" y="313.6">⌀</text>
<text x="493.9" y="314">°</text>
</g>
<g font-size="5.2">
<text x="400.4" y="17.4">11</text>
<text x="452.4" y="17.7">63</text>
<text x="511.4" y="17.4">25</text>
<text x="382.8" y="23.7">5</text>
<text x="56.5" y="53.8">15</text>
<text x="119.5" y="55.2">R1 TIP.</text>
<text x="382.3" y="55.7">40</text>
<text x="210" y="71.7">100°(2x)</text>
<text x="112.1" y="85.9">43.2</text>
<text x="281.5" y="89.5">ESCALA 0.500</text>
<text x="127.4" y="90.9">35</text>
<text x="548.4" y="91.2">15(3X)</text>
<text x="131.2" y="99.9">15.6</text>
<text x="39.8" y="103.4">10</text>
<text x="287.5" y="102.6">50</text>
<text x="51.8" y="119.1">14.3</text>
<text x="159.5" y="117.6">22.5</text>
<text x="284.8" y="118.1">4</text>
<text x="288" y="118.1">X30°</text>
<text x="330.5" y="117.7">60°</text>
<text x="448.3" y="114.6">110</text>
<text x="355.3" y="122.3">R4 TIP.</text>
<text x="410.9" y="122.8">32</text>
<text x="459.2" y="122.8">15(2X)</text>
<text x="125.1" y="126.6">3(2X)</text>
<text x="174" y="135.3">45</text>
<text x="325" y="139.1">17</text>
<text x="377.1" y="141.6">10</text>
<text x="239.9" y="161.5">30.2</text>
<text x="368.7" y="156.6">40</text>
<text x="108.9" y="165">NOME:</text>
<text x="137.4" y="165">FYBUFPR013_001</text>
<text x="108.9" y="173">ESCALA:</text>
<text x="137.4" y="173">1:1</text>
<text x="320.3" y="168.9">15.1</text>
<text x="385.2" y="169.1">15</text>
<text x="242.1" y="190.8">9.8</text>
<text x="284.3" y="190.8">30.4</text>
<text x="449.1" y="187.9">16</text>
<text x="275.2" y="202.9">SEÇÃO B-B</text>
<text x="468.3" y="199.9">150</text>
<text x="483.2" y="211.8">SEÇÃO A-A</text>
<text x="191.5" y="229.9">15</text>
<text x="384.8" y="231.7">NOME:</text>
<text x="413.3" y="231.7">FYBUFPR013_002</text>
<text x="384.8" y="239.6">ESCALA:</text>
<text x="413.3" y="239.6">1:4</text>
<text x="296.9" y="248.9">30°</text>
<text x="369.5" y="249.4">14.5</text>
<text x="452.2" y="253.5">65</text>
<text x="439.5" y="263.8">30</text>
<text x="468.4" y="262.6">7.8</text>
<text x="506.6" y="261.5">R1.5</text>
<text x="572.9" y="263.7">5.9</text>
<text x="203.1" y="266.2">19 ↧7</text>
<text x="86.6" y="273.4">100°</text>
<text x="223.1" y="274.5">53</text>
<text x="257.8" y="281.4">43</text>
<text x="268.4" y="285.4">35</text>
<text x="212.6" y="297.1">8</text>
<text x="379.1" y="303.5">13.9</text>
<text x="457.3" y="300.3">12.1</text>
<text x="489.6" y="306">3</text>
<text x="124.8" y="310.6">39</text>
<text x="227.2" y="308.2">SEÇÃO C-C</text>
<text x="288.3" y="307.8">90°</text>
<text x="481.2" y="314">3X45°</text>
<text x="124.8" y="321.9">45</text>
<text x="186.8" y="322.1">14.25</text>
<text x="288.1" y="320.3">16</text>
<text x="130.2" y="347.5">NOME:</text>
<text x="158.7" y="347.5">FYBUFPR013_003</text>
<text x="274.5" y="346.5">NOME:</text>
<text x="303.1" y="346.5">FYBUFPR013_004</text>
<text x="432.1" y="344.7">NOME:</text>
<text x="460.7" y="344.7">FYBUFPR013_005</text>
<text x="432.1" y="352.7">ESCALA:</text>
<text x="460.7" y="352.7">1:1</text>
<text x="130.2" y="355.5">ESCALA:</text>
<text x="158.7" y="355.5">1:1</text>
<text x="274.5" y="354.4">ESCALA:</text>
<text x="303.1" y="354.4">1:1</text>
<text x="366.7" y="384.4">Título:Manipulador Robótico Paralelo Acionado por</text>
<text x="388.4" y="390.4">Cabos FYB</text>
<text x="366.7" y="404.3">Aluno: Felype Araujo Brasil</text>
<text x="528.6" y="404.3">Unidade:mm</text>
<text x="366.7" y="412.2">Disciplina: Trabalho de Conclusão de Curso II</text>
<text x="528.6" y="412.2">COD: FYBUFPR</text>
</g>
</svg>
